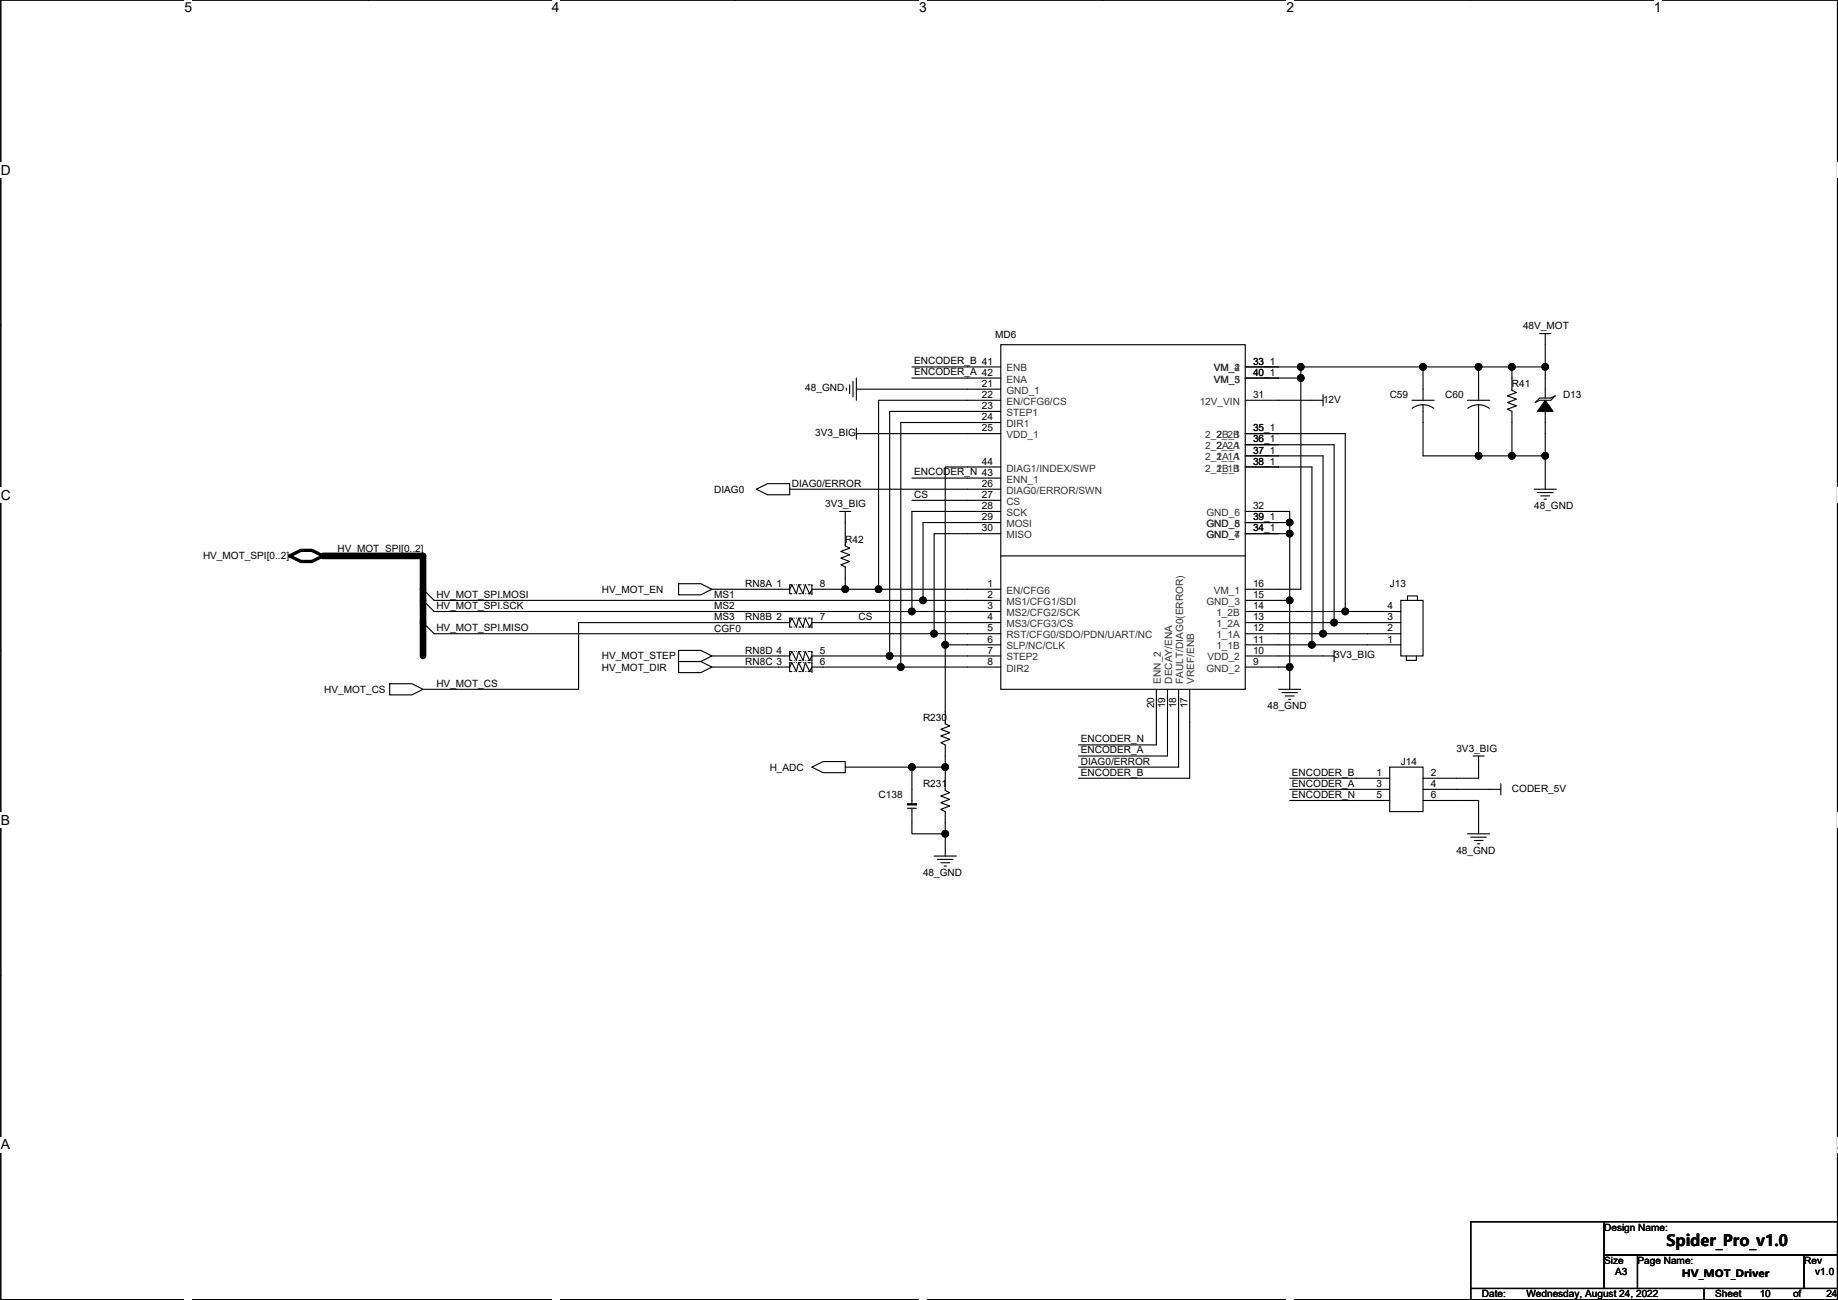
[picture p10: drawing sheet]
<svg xmlns="http://www.w3.org/2000/svg" width="420mm" height="297mm" viewBox="0 0 420 297" stroke-linecap="round" stroke-linejoin="round" font-family="sans-serif">
<path d="M.2 0h419.8v296.9h-419.8z" fill="none" stroke="#000" stroke-width=".25"/>
<g fill="#fff">
<path d="M42.2 0h1.7v3.5h-1.7z"/>
<path d="M42.2 296.9l1.7 .1z"/>
</g>
<path d="M84.1 0h.1M84.1 296.9h.1" fill="none" stroke="#000" stroke-width=".25"/>
<g fill="#fff">
<path d="M126.1 0h1.8v3.5h-1.8z"/>
<path d="M126.1 296.9l1.8 .1z"/>
</g>
<path d="M168.1 0h.1M168.1 296.9h.1" fill="none" stroke="#000" stroke-width=".25"/>
<g fill="#fff">
<path d="M210.1 0h1.7v3.5h-1.7z"/>
<path d="M210.1 296.9l1.7 .1z"/>
</g>
<path d="M252.1 0h.1M252.1 296.9h.1" fill="none" stroke="#000" stroke-width=".25"/>
<g fill="#fff">
<path d="M294.1 0h1.7v3.5h-1.7z"/>
<path d="M294.1 296.9l1.7 .1z"/>
</g>
<path d="M336.1 0h.1M336.1 296.9h.1" fill="none" stroke="#000" stroke-width=".25"/>
<g fill="#fff">
<path d="M378 0h1.8v3.5h-1.8z"/>
<path d="M378 296.9l1.8 .1z"/>
<path d="M.2 37.1h2.3v3.5h-2.3z"/>
<path d="M420 37.1h.2v3.5h-.2z"/>
<path d="M.2 111.4h2.3v3.5h-2.3z"/>
<path d="M420 111.4h.2v3.5h-.2z"/>
</g>
<path d="M.2 74.3h.1M420 74.3h.1" fill="none" stroke="#000" stroke-width=".25"/>
<g fill="#fff">
<path d="M.2 185.6h2.1v3.5h-2.1z"/>
<path d="M420 185.6h.2v3.5h-.2z"/>
</g>
<path d="M.2 148.5h.1M420 148.5h.1" fill="none" stroke="#000" stroke-width=".25"/>
<g fill="#fff">
<path d="M.2 259.8h2.1v3.5h-2.1z"/>
<path d="M420 259.8h.2v3.5h-.2z"/>
</g>
<g fill="none" stroke="#000" stroke-width=".25">
<path d="M228.8 78.8h55.9v78.7h-55.9zM352 76.2h2.5M353.2 76.2v7.6M193.5 88.7v.5M194.2 87.9v2M195 87.1v3.6M195.8 86.4v5.1M195.8 99.1h33M195.8 97.8v2.6M195.8 88.9h33M208.5 86.4h20.3M228.8 91.5h-28v43.1"/>
<path d="M228.8 94h-25.4v55.9M228.8 96.5h-22.9v55.9M228.8 83.8h-20.3M284.7 91.5h17.7M284.7 83.8h12.7M284.7 99.1h22.8v40.6M284.7 86.4h12.7M297.4 86.4v48.2h-12.7M297.4 83.8h27.9M297.4 83.8v2.6M302.4 90.2v2.5M322.8 91.5h5"/>
<path d="M325.3 92.5l-1.1 .1-1.4 .7M325.3 92.5l1 .1 1.5 .7M325.3 92.5v11.7h12.7M325.3 83.8v7.7M325.3 83.8h12.7M335.5 91.5h5M338 92.5l-1.1 .1-1.4 .7M338 92.5l1 .1 1.5 .7M338 92.5v11.7M338 83.8h7.6M338 83.8v7.7M345.6 83.8h7.6"/>
<path d="M345.6 83.8v5.4l1 .5-2 .7 2 .8-2 .8 2 .7-2 .8 1 .5v10.2M351 92l1-1h2.5l1-.6-1 1.1h-2.5zM353.2 94v10.2M353.2 83.8v7.2M172.9 111.8l2.5-1.3h5.1v2.6h-5.1zM180.5 111.8h48.3M191.9 116.9h2.6M193.2 116.9v7.8l1 .5-2 .8 2 .8-2 .7 2 .8-2 .8 1 .5v5M208.5 114.3h20.3M208.5 109.2h20.3M228.8 106.7h-12.7v40.6h12.7M228.8 116.9h-20.3v22.8"/>
<path d="M228.8 119.4h-17.8v17.8M284.7 101.6h20.3v40.7M284.7 104.2h17.7v40.6M284.7 106.7h15.2v40.6M284.7 119.4h10.1M284.7 116.9h10.1v2.5M294.8 119.4v2.5M338 104.2h7.6M345.6 104.2h7.6M350.7 111.8h5.1M351.5 112.5h3.5M352.2 113.3h2.1"/>
<path d="M353 114.1h.5M353.2 104.2v7.6M96.7 134.6l2.5 2.6h111.8M96.7 137.2l2.5 2.5h109.3M155.1 133.4h5.1l2.5 1.2-2.5 1.3h-5.1zM162.7 134.6h17.8l.5-1 1 2.1 .6-2.1 1 2.1 .5-2.1 1 2.1 .5-1.1h7.6M180.5 133.6v2.1M185.6 133.6v2.1M193.2 134.6h7.6M200.8 134.6h28M208.5 139.7h20.3M211 137.2h17.8"/>
<path d="M228.8 121.9h-15.3v22.9M228.8 127h55.9M284.7 139.7h22.8M284.7 137.2h10.1M284.7 121.9h10.1M294.8 121.9v15.3M294.8 137.2v15.2M307.5 139.7h12.7M320.2 137.2h5.1v12.7h-5.1zM321.7 137.2v-1h2.3v1M89.1 156.2h5.1l2.5 1.3-2.5 1.3h-5.1zM96.7 142.3l2.5 2.5h114.3"/>
<path d="M155.1 148.6h5.1l2.5 1.3-2.5 1.3h-5.1zM155.1 151.2h5.1l2.5 1.2-2.5 1.3h-5.1zM162.7 149.9h17.8l.5-1 1 2 .6-2 1 2 .5-2 1 2 .5-1h17.8M162.7 152.4h17.8l.5-1 1 2 .6-2 1 2 .5-2 1 2 .5-1h20.3M180.5 151.4v2M180.5 141.2v2.1M180.5 148.9v2M185.6 151.4v2M185.6 141.2v2.1M185.6 148.9v2M213.5 144.8h15.3M216.1 147.3v18.1l1 .5-2 .7 2 .8-2 .8 2 .7-2 .8 1 .5v5.1"/>
<path d="M228.8 142.3h-43.2l-.5 1-1-2.1-.5 2.1-1-2.1-.6 2.1-1-2.1-.5 1.1h-48.2v15.2h-35.6M228.8 149.9h-25.4M228.8 152.4h-22.9M264.3 157.5v12.7h-17.7M266.9 157.5v15.2h-20.3M269.4 157.5v17.8h-22.8M272 157.5v20.3h-25.4M284.7 149.9h20.3M284.7 152.4h10.1M284.7 147.3h15.2M284.7 144.8h17.7M284.7 142.3h20.3"/>
<path d="M292.3 157.5h5.1M293 158.3h3.6M293.8 159h2M294.6 159.8h.5M294.8 152.4v5.1M299.9 147.3h20.3M302.4 144.8h17.8M305 142.3h15.2M305 148.6v2.6M321.5 149.9v1h2.3v-1M185.6 175.3l2.5-1.3h5.1v2.6h-5.1zM193.2 175.3h15.3"/>
<path d="M216.1 175.3v5.3l1 .5-2 .8 2 .7-2 .8 2 .8-2 .7 1 .5v5.1M216.1 175.3h-7.6v8.4M294.8 177.8h22.9M317.7 175.3h7.6v10.1h-7.6zM336.7 172.7h2.6M338 172.7v5.1h-12.7M343.1 179.1v2.5M207.4 184.7h2.1M208.5 184.7v5.8h7.6M213.5 195.6h5.1M214.3 196.4h3.6M215.1 197.1h2"/>
<path d="M215.8 197.9h.5M216.1 190.5v5.1M294.8 180.4h22.9M294.8 182.9h22.9M325.3 180.4h17.8M325.3 182.9h12.7v7.6M335.5 190.5h5M336.2 191.3h3.6M337 192h2M337.7 192.8h.6M.2 222.7h.1M420 222.7h.1"/>
<path d="M336.2 279.2h30.5v15.2h-30.5zM366.7 279.2h53.3v7.6h-53.3zM336.2 294.4h53.4v2.5h-53.4zM366.7 286.8h7.6v7.6h-7.6zM374.3 286.8h38.1v7.6h-38.1zM389.6 294.4h30.4v2.5h-30.4zM412.4 286.8h7.6v7.6h-7.6z"/>
</g>
<path d="M66.2 127l2.6-1.2h2.5l2.5 1.2-2.5 1.3h-2.5z" fill="none" stroke="#000" stroke-width=".76"/>
<g fill="#000" stroke="#000" stroke-width=".25">
<path d="M353.2 91.5l1.8 2.5h-3.5z" fill-rule="evenodd"/>
<path d="M207.4 183.7v.2h2.1v-.2z" fill-rule="evenodd"/>
<circle cx="297.3" cy="83.8" r=".76"/>
<circle cx="297.3" cy="86.4" r=".76"/>
<circle cx="325.3" cy="83.8" r=".76"/>
<circle cx="338" cy="83.8" r=".76"/>
<circle cx="345.6" cy="83.8" r=".76"/>
<circle cx="353.2" cy="83.8" r=".76"/>
<circle cx="294.8" cy="119.4" r=".76"/>
<circle cx="338" cy="104.1" r=".76"/>
<circle cx="345.6" cy="104.1" r=".76"/>
<circle cx="353.2" cy="104.1" r=".76"/>
<circle cx="193.2" cy="134.6" r=".76"/>
<circle cx="200.8" cy="134.6" r=".76"/>
<circle cx="208.4" cy="139.7" r=".76"/>
<circle cx="211" cy="137.2" r=".76"/>
<circle cx="294.8" cy="137.2" r=".76"/>
<circle cx="294.8" cy="121.9" r=".76"/>
<circle cx="307.5" cy="139.7" r=".76"/>
<circle cx="203.4" cy="149.9" r=".76"/>
<circle cx="205.9" cy="152.4" r=".76"/>
<circle cx="213.5" cy="144.8" r=".76"/>
<circle cx="216.1" cy="147.3" r=".76"/>
<circle cx="294.8" cy="152.4" r=".76"/>
<circle cx="299.9" cy="147.3" r=".76"/>
<circle cx="302.4" cy="144.8" r=".76"/>
<circle cx="305" cy="142.2" r=".76"/>
<circle cx="208.4" cy="175.3" r=".76"/>
<circle cx="216.1" cy="175.3" r=".76"/>
<circle cx="216.1" cy="190.5" r=".76"/>
</g>
<g fill="none" stroke="#000" stroke-width=".25" stroke-dasharray=".5 .5 0 .5 0 .5">
<path d="M180.5 133.6h5.1M180.5 135.7h5.1M185.6 133.6h.1M185.6 135.7h.1M180.5 151.4h5.1M180.5 153.4h5.1M180.5 141.2h5.1M180.5 143.3h5.1M180.5 148.9h5.1M180.5 150.9h5.1M185.6 151.4h.1M185.6 153.4h.1"/>
<path d="M185.6 141.2h.1M185.6 143.3h.1M185.6 148.9h.1M185.6 150.9h.1"/>
</g>
<path d="M73.8 127h22.9v22.9" fill="none" stroke="#000" stroke-width="1.5"/>
<text font-size="3.6" x="380.9" y="284.7">Spider_Pro_v1.0</text>
<g font-size="3.2">
<text x="42.2" y="2.8">5</text>
<text x="126.1" y="2.8">4</text>
<text x="210.1" y="2.8">3</text>
<text x="294.1" y="2.8">2</text>
<text x="378" y="2.8">1</text>
<text x=".2" y="39.9">D</text>
<text x=".2" y="114.2">C</text>
<text x=".2" y="188.4">B</text>
<text x=".2" y="262.6">A</text>
<text x="420" y="262.6">A</text>
</g>
<g font-size="2.3">
<text x="227.5" y="77.3">MD6</text>
<text x="348.2" y="75.2">48V_MOT</text>
<text x="209" y="83.2">ENCODER_B 41</text>
<text x="286.4" y="83.3">33</text>
<text x="286.4" y="83.3">33_1</text>
<text x="184.1" y="89.5">48_GND</text>
<text x="209" y="85.8">ENCODER_A 42</text>
<text x="224.5" y="88.4">21</text>
<text x="286.4" y="85.9">40</text>
<text x="286.4" y="85.9">40_1</text>
<text x="345.6" y="88.4">R41</text>
<text x="224.5" y="90.9">22</text>
<text x="224.5" y="93.5">23</text>
<text x="286.4" y="90.9">31</text>
<text x="302.4" y="92">12V</text>
<text x="317.7" y="91">C59</text>
<text x="330.4" y="91">C60</text>
<text x="357.3" y="91">D13</text>
<text x="186.4" y="99.6">3V3_BIG</text>
<text x="224.5" y="96">24</text>
<text x="224.5" y="98.6">25</text>
<text x="286.4" y="98.6">35_1</text>
<text x="286.4" y="101.1">36_1</text>
<text x="286.4" y="98.6">35</text>
<text x="286.4" y="101.1">36</text>
<text x="224.5" y="106.2">44</text>
<text x="286.4" y="103.6">37_1</text>
<text x="286.4" y="106.2">38_1</text>
<text x="286.4" y="103.6">37</text>
<text x="286.4" y="106.2">38</text>
<text x="163.2" y="112.6">DIAG0</text>
<text x="181" y="111.3">DIAG0/ERROR</text>
<text x="209" y="108.6">ENCODER_N 43</text>
<text x="209" y="113.8">CS</text>
<text x="224.5" y="111.3">26</text>
<text x="224.5" y="113.8">27</text>
<text x="188.6" y="115.9">3V3_BIG</text>
<text x="224.5" y="116.3">28</text>
<text x="224.5" y="118.9">29</text>
<text x="286.4" y="118.9">39</text>
<text x="286.4" y="116.3">32</text>
<text x="286.4" y="118.9">39_1</text>
<text x="350.7" y="116.4">48_GND</text>
<text x="193.2" y="124">R42</text>
<text x="224.5" y="121.4">30</text>
<text x="286.4" y="121.4">34</text>
<text x="286.4" y="121.4">34_1</text>
<text x="46.4" y="127.8">HV_MOT_SPI[0..2]</text>
<text x="77.1" y="126.2">HV_MOT_SPI[0..2]</text>
<text x="99.7" y="136.6">HV_MOT_SPI.MOSI</text>
<text x="137.6" y="135.4">HV_MOT_EN</text>
<text x="163.2" y="136.7">MS1</text>
<text x="170.4" y="134.2">RN8A 1</text>
<text x="187.4" y="134.1">8</text>
<text x="225.7" y="134.1">1</text>
<text x="225.7" y="136.7">2</text>
<text x="286.4" y="134.1">16</text>
<text x="286.4" y="136.7">15</text>
<text x="317.7" y="134.2">J13</text>
<text x="99.7" y="139.1">HV_MOT_SPI.SCK</text>
<text x="163.2" y="139.2">MS2</text>
<text x="163.2" y="141.8">MS3</text>
<text x="170.4" y="141.8">RN8B 2</text>
<text x="187.4" y="141.7">7</text>
<text x="196.3" y="141.8">CS</text>
<text x="225.7" y="139.2">3</text>
<text x="225.7" y="141.7">4</text>
<text x="286.4" y="141.7">13</text>
<text x="286.4" y="139.2">14</text>
<text x="317.2" y="141.7">3</text>
<text x="317.2" y="139.2">4</text>
<text x="99.7" y="144.2">HV_MOT_SPI.MISO</text>
<text x="163.2" y="144.3">CGF0</text>
<text x="170.4" y="149.4">RN8D 4</text>
<text x="187.4" y="149.4">5</text>
<text x="225.7" y="144.3">5</text>
<text x="225.7" y="146.8">6</text>
<text x="225.7" y="149.4">7</text>
<text x="286.4" y="149.4">10</text>
<text x="286.4" y="146.8">11</text>
<text x="286.4" y="144.3">12</text>
<text x="317.2" y="146.8">1</text>
<text x="317.2" y="144.3">2</text>
<text x="137.6" y="150.7">HV_MOT_STEP</text>
<text x="137.6" y="153.2">HV_MOT_DIR</text>
<text x="170.4" y="151.9">RN8C 3</text>
<text x="187.4" y="151.9">6</text>
<text x="225.7" y="151.9">8</text>
<text x="286.4" y="151.9">9</text>
<text x="305" y="150.4">3V3_BIG</text>
<text x="74.1" y="158.3">HV_MOT_CS</text>
<text x="99.7" y="156.9">HV_MOT_CS</text>
<text x="263.8" y="161.9" transform="rotate(-90 263.8 161.9)">20</text>
<text x="266.4" y="161.9" transform="rotate(-90 266.4 161.9)">19</text>
<text x="268.9" y="161.9" transform="rotate(-90 268.9 161.9)">18</text>
<text x="271.4" y="161.9" transform="rotate(-90 271.4 161.9)">17</text>
<text x="211" y="164.6">R230</text>
<text x="289.7" y="162.1">48_GND</text>
<text x="247.1" y="169.6">ENCODER_N</text>
<text x="247.1" y="172.1">ENCODER_A</text>
<text x="332.9" y="171.7">3V3_BIG</text>
<text x="175.9" y="176.1">H_ADC</text>
<text x="211" y="179.9">R231</text>
<text x="247.1" y="174.8">DIAG0/ERROR</text>
<text x="247.1" y="177.2">ENCODER_B</text>
<text x="295.3" y="177.2">ENCODER_B</text>
<text x="295.3" y="179.7">ENCODER_A</text>
<text x="314.6" y="177.3">1</text>
<text x="314.6" y="179.8">3</text>
<text x="320.2" y="174.8">J14</text>
<text x="327.1" y="177.3">2</text>
<text x="327.1" y="179.8">4</text>
<text x="200.8" y="182.4">C138</text>
<text x="295.3" y="182.3">ENCODER_N</text>
<text x="314.6" y="182.4">5</text>
<text x="327.1" y="182.4">6</text>
<text x="345.6" y="180.9">CODER_5V</text>
<text x="332.9" y="195.1">48_GND</text>
<text x="211" y="200.2">48_GND</text>
<text x="366.7" y="281.2">Design Name:</text>
<text x="366.7" y="288.8">Size</text>
<text x="369.2" y="291.4">A3</text>
<text x="374.3" y="288.8">Page Name:</text>
<text x="384.5" y="291.7">HV_MOT_Driver</text>
<text x="412.4" y="288.8">Rev</text>
<text x="415" y="291.4">v1.0</text>
<text x="338.8" y="296.5">Date:</text>
<text x="348.9" y="296.5">Wednesday, August 24, 2022</text>
<text x="392.1" y="296.5">Sheet</text>
<text x="402.3" y="296.5">10</text>
<text x="409.9" y="296.5">of</text>
<text x="417.5" y="296.5">24</text>
</g>
<g font-size="2.3" fill="#333">
<text x="230" y="90">GND_1</text>
<text x="230" y="84.9">ENB</text>
<text x="230" y="87.4">ENA</text>
<text x="277.4" y="84.9">VM_2</text>
<text x="277.4" y="87.4">VM_3</text>
<text x="277.4" y="87.4">VM_5</text>
<text x="277.4" y="84.9">VM_4</text>
<text x="230" y="92.5">EN/CFG6/CS</text>
<text x="230" y="95">STEP1</text>
<text x="274.2" y="92.5">12V_VIN</text>
<text x="230" y="97.6">DIR1</text>
<text x="230" y="100.1">VDD_1</text>
<text x="275.5" y="100.1">2_2B_1</text>
<text x="278.1" y="100.1">2_2B</text>
<text x="230" y="107.7">DIAG1/INDEX/SWP</text>
<text x="275.5" y="102.7">2_2A_1</text>
<text x="275.5" y="105.2">2_1A_1</text>
<text x="275.5" y="107.7">2_1B_1</text>
<text x="278.1" y="102.7">2_2A</text>
<text x="278.1" y="105.2">2_1A</text>
<text x="278.1" y="107.7">2_1B</text>
<text x="230" y="112.8">DIAG0/ERROR/SWN</text>
<text x="230" y="110.3">ENN_1</text>
<text x="230" y="115.4">CS</text>
<text x="230" y="117.9">SCK</text>
<text x="275.8" y="117.9">GND_6</text>
<text x="230" y="120.4">MOSI</text>
<text x="230" y="123">MISO</text>
<text x="275.8" y="123">GND_4</text>
<text x="275.8" y="120.4">GND_5</text>
<text x="275.8" y="123">GND_7</text>
<text x="275.8" y="120.4">GND_8</text>
<text x="230" y="135.7">EN/CFG6</text>
<text x="277.4" y="135.7">VM_1</text>
<text x="230" y="138.2">MS1/CFG1/SDI</text>
<text x="230" y="140.8">MS2/CFG2/SCK</text>
<text x="230" y="143.3">MS3/CFG3/CS</text>
<text x="275.8" y="138.2">GND_3</text>
<text x="278.1" y="143.3">1_2A</text>
<text x="278.1" y="140.8">1_2B</text>
<text x="230" y="145.8">RST/CFG0/SDO/PDN/UART/NC</text>
<text x="230" y="148.4">SLP/NC/CLK</text>
<text x="278.1" y="148.4">1_1B</text>
<text x="278.1" y="145.8">1_1A</text>
<text x="230" y="150.9">STEP2</text>
<text x="230" y="153.5">DIR2</text>
<text x="275.8" y="153.5">GND_2</text>
<text x="276" y="150.9">VDD_2</text>
<text x="265.4" y="156.2" transform="rotate(-90 265.4 156.2)">ENN_2</text>
<text x="267.9" y="156.2" transform="rotate(-90 267.9 156.2)">DECAY/ENA</text>
<text x="270.5" y="156.2" transform="rotate(-90 270.5 156.2)">FAULT/DIAG0(ERROR)</text>
<text x="273" y="156.2" transform="rotate(-90 273 156.2)">VREF/ENB</text>
</g>
</svg>
